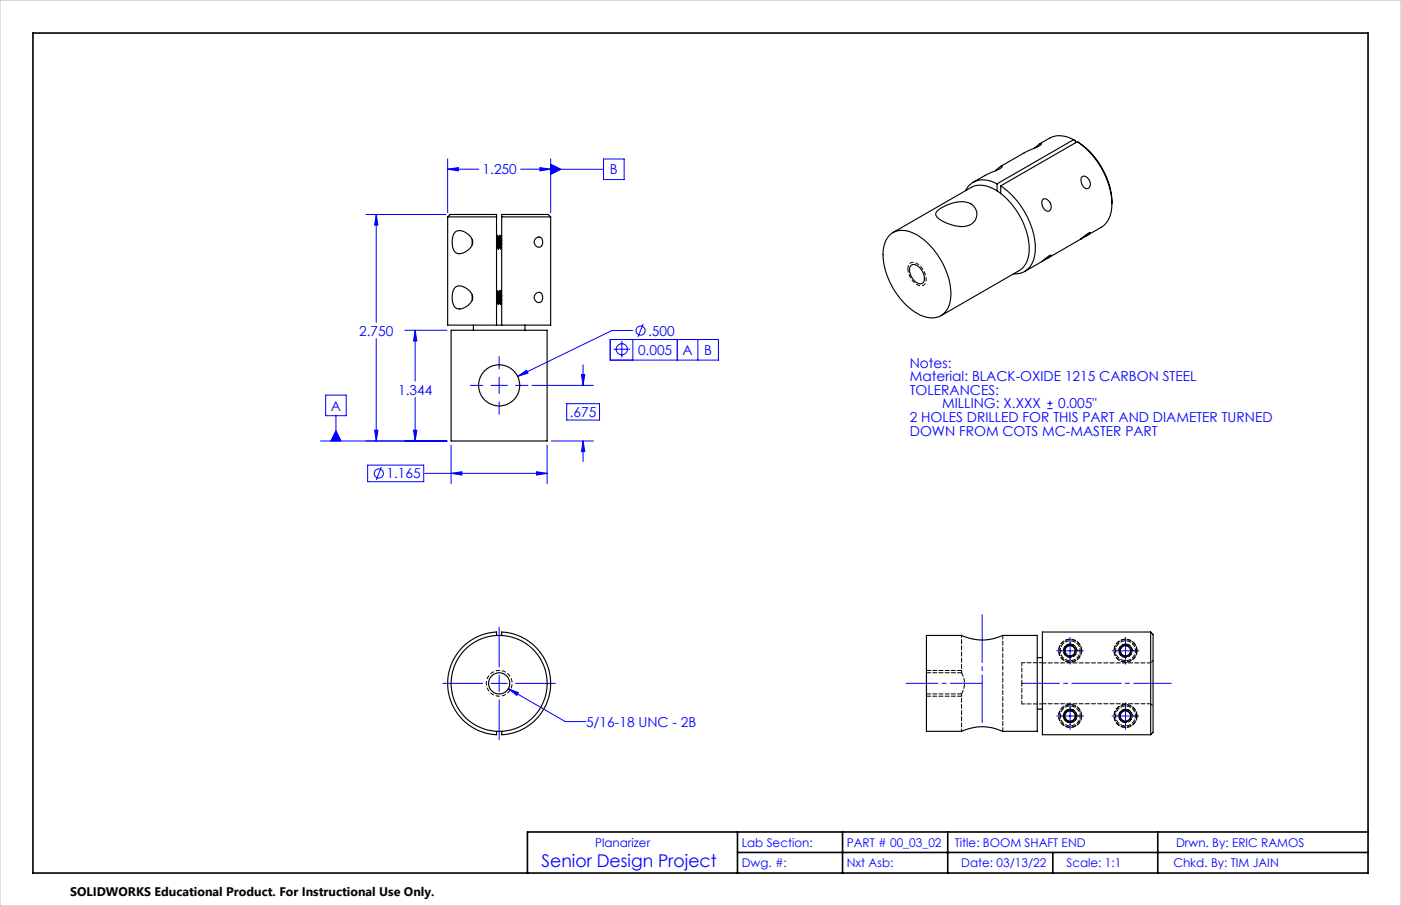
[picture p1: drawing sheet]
<svg xmlns="http://www.w3.org/2000/svg" width="432mm" height="279mm" viewBox="0 0 432 279" stroke-linecap="round" stroke-linejoin="round" font-family="sans-serif">
<g fill="none" stroke="#00f" stroke-width=".31">
<path d="M138 52.2l3.3-.5v1zM138 49v16.6M138 52.2h9.6M160.4 52.2h9.3M166.4 51.7l3.3 .5-3.3 .5zM169.7 50.6l3.2 1.6-3.2 1.6zM169.7 52.2h16.3M169.7 49v16.6M186 49h6.4v6.4h-6.4zM112.8 66.1h24.6M116 66.1l.5 3.3h-1zM116 66.1v33.3"/>
<path d="M198.2 99.9l-1.6 4.1M116 104.5v31.5M124.8 101.8h13M128 101.8l.5 3.4h-1zM128 101.8v15.7M145 118.9h3.8M151.3 118.9h5.1M153.8 110v3.8M153.8 116.3v5.1M158.9 118.9h3.8M159.6 116.1l2.7-1.9 .4 .9zM164 118.9h18.9"/>
<path d="M179.2 115.5h1l-.5 3.4zM179.7 112.5v6.4M188.1 104.7h33.3v6.4h-33.3zM189.1 107.7h5.1M191.7 105.1v5.2M195 101.9h-6.4l-29 14.2M195.1 104.7v6.4M208.7 104.7v6.4M215.1 104.7v6.4M98.8 136h39M100.4 121.8h6.3v6.4h-6.3zM103.5 132.8l1.6 3.2h-3.1z"/>
<path d="M103.5 128.2v7.8M115.5 132.7h1l-.5 3.3zM127.5 132.7h1l-.5 3.3zM128 122.6v13.4M139 137.3v11.9M153.8 123.9v3.8M168.6 137.3v11.9M169.9 136h13M174.7 124.5h10.1v5h-10.1zM179.7 136l.5 3.3h-1zM179.7 136v6.3M322.8 126h1.6"/>
<path d="M322.8 124.4h1.6M323.6 123.6v1.6M113.3 143.4h17.3v5.2h-17.3zM117.5 144l-1.5 4M130.9 146h37.7M139 146l3.3-.5v1zM165.3 145.5l3.3 .5-3.3 .5zM153.8 193.4v12.3M329.8 196.6v8.2M346.9 196.6v8.2M136.5 210.7h12.3M151.3 210.7h5.1"/>
<path d="M153.8 208.2v5.1M153.8 215.8v12.3M156.7 212.4l3.1 1.2-.5 .9zM156.7 212.4l17.5 10.1h6.4M158.9 210.7h12.3M325.7 200.7h8.2M329.8 216.7v8.2M342.8 200.7h8.2M346.9 216.7v8.2M325.7 220.8h8.2M342.8 220.8h8.2"/>
<circle cx="191.6" cy="107.7" r="1.71"/>
<circle cx="197.4" cy="102" r="1.4"/>
<circle cx="116.8" cy="146" r="1.41"/>
</g>
<path d="M149.9 210.7a4 4 0 0 1 5.9-3.5 4 4 0 0 1 .2 6.9 4 4 0 0 1-6.1-3.1v-.3" fill="none" stroke="#000" stroke-width=".31" stroke-dasharray="1.3 .6" stroke-dashoffset=".6" stroke-linecap="butt"/>
<path d="M279.8 82.9a1.79 1.79 0 0 1 1.1-1.9 1.79 1.79 0 0 1 2.1 .5 5.1 5.1 0 0 1 2 6.1 2.39 2.39 0 0 1-3.5-.8 6.2 6.2 0 0 1-1.7-3.9" fill="none" stroke="#000" stroke-width=".31" stroke-dasharray="1.3 .6" stroke-dashoffset=".2" stroke-linecap="butt"/>
<path d="M279.2 210.7h23.5" fill="none" stroke="#00f" stroke-width=".31" stroke-dasharray="15.2 1.3 1.3 1.3" stroke-dashoffset="5.4"/>
<path d="M361 210.7h-46.1" fill="none" stroke="#00f" stroke-width=".31" stroke-dasharray="15.2 1.3 1.3 1.3" stroke-dashoffset="3.6"/>
<path d="M302.7 222.8v-33.2" fill="none" stroke="#00f" stroke-width=".31" stroke-dasharray="15.2 1.3 1.3 1.3" stroke-dashoffset=".5"/>
<path d="M10.2 10.2h411.4v259h-411.4zM227.3 256.6v12.6M259.7 256.6v12.6M292.1 256.6v12.6M356.8 256.6v12.6M421.6 256.6h-259v12.6M227.3 262.9h194.3M324.5 262.9v6.3" fill="none" stroke="#000" stroke-width=".5"/>
<path d="M0 0h431.8v279.4h-431.8z" fill="none" stroke="#c0c0c0" stroke-width=".31"/>
<path d="M285.6 206.8h10.8M285.6 214.7h10.8" fill="none" stroke="#000" stroke-width=".31" stroke-dasharray="1.3 .6"/>
<g fill="#00f">
<path d="M103.5 132.8l1.6 3.2h-3.1zM169.7 50.6l3.2 1.6-3.2 1.6z"/>
<path d="M156.7 212.4l2.6 2.1 .5-.9zM179.2 115.5h1l-.5 3.4zM179.7 136l.5 3.3h-1zM166.4 51.7l3.3 .5-3.3 .5zM138 52.2l3.3-.5v1zM165.3 145.5l3.3 .5-3.3 .5zM139 146l3.3-.5v1zM159.6 116.1l3.1-1-.4-.9zM115.5 132.7h1l-.5 3.3zM116 66.1l.5 3.3h-1zM127.5 132.7h1l-.5 3.3zM128 101.8l.5 3.4h-1z"/>
</g>
<g fill="none" stroke="#000" stroke-width=".35">
<path d="M306.8 52.7a2.28 2.28 0 0 1 2.1-1.3l-.9 .7-4.3 1.9-3.8 2.2M307.3 56.7a6.9 6.9 0 0 0-8.6 .5l-1.1 1.6M307.3 56.7v2.2M308.4 57.3a24.5 24.5 0 0 1 10.6 20.7 6.3 6.3 0 0 1-6.6 6.5M308.4 57.3v2.4M318.9 45.7l1.4-1.2 .6-.2-.1 .4-.8 .5-4.3 1.9-7.4 4.3M330.9 43.1a7.7 7.7 0 0 0-7.4-.5l-3.1 1.8M330.9 43.1l-23.6 13.6M330.9 43.1l.5 .3v.7M332 43.7a24.5 24.5 0 0 1 10.6 20.6 7.3 7.3 0 0 1-3.2 5.8l-4.7 2.7M332 43.7a23.5 23.5 0 0 1 10.7 19.1M332 43.7l-23.6 13.6"/>
<path d="M333.4 54.5a1.87 1.87 0 0 1 2.6 1.5 1.37 1.37 0 0 1-.1 1.5 1.37 1.37 0 0 1-1.3 .6 2.84 2.84 0 0 1-1.2-3.6zM138 66.9l.7-.8h14.3v34.2M138 66.9h15M138 66.9v33.4h15M140.3 71.5a3.5 3.5 0 0 1 4.6 1.3 2.69 2.69 0 0 1-.7 4.4 2.95 2.95 0 0 1-3.9 .6 5.6 5.6 0 0 1 0-6.3zM145.5 73.9v1.6M153 75.5l.2 .7M153 74.3l.2 1.9M153.2 72.6l.4 4.2M153.2 72.6h.1M153.2 76.2l-.2 .3M153.2 72.6l-.2 .2"/>
<path d="M153.2 76.2h.1M153.2 76.2l.4 .5M153.3 72.6l.3 .5M153.3 72.6l.4 4.1M153.6 76.8h.1M153.6 73.1h.1M153.6 73.1l.4 3.1M153.7 73.1l.4 3.1M154 72.6l-.3 .5M154 72.6l.3 4.1-.2-.5M154 72.6l.1 .1 .4 4M154 76.2h.1"/>
<path d="M154 76.2l-.3 .5M154.1 72.6l.3 .5M154.4 73.1l.2 2.4M154.4 73.1l.2 1.2M154.4 76.8h.1M154.6 72.8l-.2 .3M154.6 66.9h15.1M154.6 76.5l-.1 .2M164.9 73.8a1.29 1.29 0 0 1 1.7-.6 1.29 1.29 0 0 1 .7 1.7 1.33 1.33 0 0 1-1.6 1.3 1.33 1.33 0 0 1-1.1-1.7zM169.7 66.9l-.8-.8h-14.3v34.2M169.7 66.9v33.4h-15.1M274.5 72.2a7 7 0 0 1 8 .2 22.5 22.5 0 0 1 10.4 20 5.8 5.8 0 0 1-8.5 5.1 22.1 22.1 0 0 1-11.7-15 10.3 10.3 0 0 1 1.8-10.3z"/>
<path d="M275.2 71.7l24.2-13.9a7.7 7.7 0 0 1 7.8 1 23 23 0 0 1 10 19 6.9 6.9 0 0 1-3.1 5.6l-24.1 14M288.9 65a11.8 11.8 0 0 1 9.5-2.5 3.7 3.7 0 0 1 2.7 4 3.7 3.7 0 0 1-3.4 3.3 11.8 11.8 0 0 1-9.1-3.2 1.29 1.29 0 0 1 .3-1.6zM321.4 61.5a2.11 2.11 0 0 1 2.6 2.2 1.18 1.18 0 0 1-.8 1.4 1.18 1.18 0 0 1-1.5-.7l-.6-1.4zM333.2 73.7l-10.6 6.1M333.2 73.6l2.8-1.9a1.77 1.77 0 0 1-1.4 1.1zM140.3 88.6a3.5 3.5 0 0 1 4.6 1.3 2.69 2.69 0 0 1-.7 4.3 2.98 2.98 0 0 1-3.9 .6 5.6 5.6 0 0 1 0-6.2zM145.5 90.9v1.7M153 89.9l.2-.3 .4 4.2M153 91.4l.2 1.9M153 92.6l.2 .7M153.2 89.6l.5 4.2M153.2 93.3l-.2 .2"/>
<path d="M153.2 93.3h.1M153.2 93.3l.4 .5M153.3 89.7l.4 .5M153.6 93.8h.1M153.6 90.2l.4 3.1M153.7 90.2l.3-.6 .3 4.2-.2-.5M153.7 90.2l.4 3.1M154 89.6l.1 .2 .4 4M154 93.3h.1M154 93.3l-.3 .5M154.1 89.7l.3 .5M154.4 90.2l.2 1.2"/>
<path d="M154.4 90.2l.2 2.4M154.4 93.8h.1M154.6 89.9l-.2 .3M154.6 93.5l-.1 .3M165.1 90.6a1.26 1.26 0 0 1 1.7-.3 1.26 1.26 0 0 1 .5 1.6 1.36 1.36 0 0 1-1.8 1.3 1.36 1.36 0 0 1-.8-2zM280.8 81.8a2.53 2.53 0 0 1 3.3 1.6 3.2 3.2 0 0 1 .2 3.9 2.75 2.75 0 0 1-3.3-1.8 3.2 3.2 0 0 1-.2-3.7zM321.1 80.6l1.9-1.5 1-.4zM321.1 80.7l-5.3 3M139 101.8h29.6v34.2h-29.6zM145.9 100.3v1.5M153 100.3h1.6M161.8 100.3v1.5"/>
<path d="M153 196v-1.1a15.9 15.9 0 0 0-15 15.8 15.9 15.9 0 0 0 15 15.9v-1.1M154.6 196v-1.1a15.9 15.9 0 0 1 15.1 15.8 15.9 15.9 0 0 1-15.1 15.9v-1.1M285.5 196h10.9a15 15 0 0 0 12.6 0h10.7v29.5h-10.7a14.8 14.8 0 0 0-12.6 0h-10.9zM354.6 194.9l.8 .8v30.1l-.8 .8M354.6 194.9v31.7M354.6 194.9h-33.3v31.7h33.3M319.7 202.8h1.6M319.7 218.7h1.6"/>
<circle cx="153.8" cy="118.9" r="6.4"/>
<circle cx="153.8" cy="210.8" r="14.8"/>
<circle cx="153.8" cy="210.7" r="3.3"/>
<circle cx="329.8" cy="200.7" r="1.58"/>
<circle cx="346.9" cy="200.7" r="1.59"/>
<circle cx="329.8" cy="220.8" r="1.59"/>
<circle cx="346.9" cy="220.8" r="1.59"/>
</g>
<path d="M314.9 210.7v6.4M314.9 204.4v6.3M314.9 217.1h6.4M321.3 204.4h-6.4M333.3 200.7a3.4 3.4 0 0 1-5.1 3 3.4 3.4 0 0 1-.3-5.8 3.4 3.4 0 0 1 5.3 2.3l.1 .5M350.3 200.7a3.4 3.4 0 0 1-5 3 3.4 3.4 0 0 1-.4-5.8 3.4 3.4 0 0 1 5.4 2.3v.5M333.3 220.8a3.4 3.4 0 0 1-5.1 3 3.4 3.4 0 0 1-.3-5.8 3.4 3.4 0 0 1 5.3 2.3l.1 .5M350.3 220.8a3.4 3.4 0 0 1-5 3 3.4 3.4 0 0 1-.4-5.8 3.4 3.4 0 0 1 5.4 2.3v.5" fill="none" stroke="#000" stroke-width=".31" stroke-dasharray="1.3 .6" stroke-dashoffset=".3"/>
<path d="M296.4 214a6.4 6.4 0 0 0 0-6.5M321.3 204.4h33.4M331.4 200.7a1.57 1.57 0 0 1-2 1.5 1.57 1.57 0 0 1-.9-2.3 1.57 1.57 0 0 1 2.4-.3M348.5 200.7a1.57 1.57 0 0 1-2 1.5 1.57 1.57 0 0 1-1-2.3 1.57 1.57 0 0 1 2.5-.3M354.7 217h-33.4M309.1 225.5v-29.6" fill="none" stroke="#000" stroke-width=".31" stroke-dasharray="1.3 .6" stroke-dashoffset=".1"/>
<g fill="none" stroke="#000" stroke-width=".31" stroke-dasharray="1.3 .6" stroke-dashoffset=".5">
<path d="M329.8 198.6l.8 .5M330.1 199l.8 .6M346.9 198.6l.8 .5M347.2 199l.8 .6M329.8 218.7l.8 .5M330.1 219.1l.8 .6M331.4 200.7l-.2 .9M331.6 201.7l-.8 .5M346.9 218.7l.8 .5M347.2 219.1l.8 .6M348.5 200.7l-.2 .9M348.7 201.7l-.8 .5"/>
<path d="M354.7 217l.7 .8M355.4 203.7l-.7 .7M331.4 220.8l-.2 1M331.6 221.8l-.8 .5M348.5 220.8l-.2 1M348.7 221.8l-.8 .5"/>
</g>
<g fill="none" stroke="#000" stroke-width=".31" stroke-dasharray="1.3 .6">
<path d="M331.1 199a1.89 1.89 0 0 0-3.1 1.3 1.89 1.89 0 0 0 2.8 1.8l.4-.5M331.3 199.5l.3 .1M348.2 199a1.89 1.89 0 0 0-3.2 1.3 1.89 1.89 0 0 0 2.9 1.8l.4-.5M348.4 199.5l.3 .1M285.6 214h10.8M296.4 207.5h-10.8M328.5 202l-.5-.3M330.2 202.5l-.4 .2M331.1 219.1a1.89 1.89 0 0 0-3.1 1.3 1.89 1.89 0 0 0 2.8 1.8l.4-.4M331.3 219.6l.3 .2M331.4 200.6v.1M331.9 200.7v-.3"/>
<path d="M345.6 202l-.5-.3M347.3 202.5l-.4 .2M348.2 219.1a1.89 1.89 0 0 0-3.2 1.3 1.89 1.89 0 0 0 2.9 1.8l.4-.4M348.4 219.6l.3 .2M348.4 200.6l.1 .1M349 200.7v-.3M328.5 222.1l-.5-.3M330.2 222.6l-.4 .2M331.9 220.8v-.3M345.6 222.1l-.5-.3M347.3 222.6l-.4 .2"/>
</g>
<path d="M331.1 219.1a2.08 2.08 0 0 0-3.2 .8 2.08 2.08 0 0 0 1.5 2.9 2.08 2.08 0 0 0 2.5-2" fill="none" stroke="#000" stroke-width=".31" stroke-dasharray="1.3 .6" stroke-dashoffset="-.2"/>
<path d="M330.1 199a1.7 1.7 0 0 0-1.8 2.3 1.7 1.7 0 0 0 2.9 .3M347.2 199a1.7 1.7 0 0 0-1.9 2.3 1.7 1.7 0 0 0 3 .3M330.1 219.1a1.7 1.7 0 0 0-1.8 2.3 1.7 1.7 0 0 0 2.9 .4M333.4 200.7a3.6 3.6 0 0 1-5.2 3.1 3.6 3.6 0 0 1-.4-6.1 3.6 3.6 0 0 1 5.6 2.5v.5M347.2 219.1a1.7 1.7 0 0 0-1.9 2.3 1.7 1.7 0 0 0 3 .4M350.5 200.7a3.6 3.6 0 0 1-5.3 3.1 3.6 3.6 0 0 1-.4-6.1 3.6 3.6 0 0 1 5.6 2.5l.1 .5M333.4 220.8a3.6 3.6 0 0 1-5.2 3.2 3.6 3.6 0 0 1-.4-6.1 3.6 3.6 0 0 1 5.6 2.4v.5M350.5 220.8a3.6 3.6 0 0 1-5.3 3.2 3.6 3.6 0 0 1-.4-6.1 3.6 3.6 0 0 1 5.6 2.4l.1 .5" fill="none" stroke="#000" stroke-width=".31" stroke-dasharray="1.3 .6" stroke-dashoffset="-.1"/>
<path d="M330.1 199a1.88 1.88 0 0 1 1.8 1.4M347.2 199a1.88 1.88 0 0 1 1.8 1.4M329.8 202.7l-.6-.4M330.1 219.1a1.88 1.88 0 0 1 1.8 1.4M346.9 202.7l-.7-.4M347.2 219.1a1.88 1.88 0 0 1 1.8 1.4M329.8 222.8l-.6-.3M346.9 222.8l-.7-.3" fill="none" stroke="#000" stroke-width=".31" stroke-dasharray="1.3 .6" stroke-dashoffset=".4"/>
<g fill="none" stroke="#000" stroke-width=".31" stroke-dasharray="1.3 .6" stroke-dashoffset=".6">
<path d="M296.4 195.9v11.6M328 199.6l1.8-1M330.9 199.6l.5 1.1M331.6 199.6v2.1M345.1 199.6l1.8-1M348 199.6l.5 1.1M348.7 199.6v2.1M296.4 214v11.5M326.8 200.7a3.1 3.1 0 0 1 4.4-2.7 3.1 3.1 0 0 1 .4 5.2 3.1 3.1 0 0 1-4.8-2.1v-.4M328 219.8l1.8-1.1M328 201.7v-2.1M328.4 202.1a1.85 1.85 0 0 0 3-.9"/>
<path d="M330.9 219.7l.5 1.1M331.6 219.8v2M331.9 200.4a2.08 2.08 0 0 1-2.4 2.4 2.08 2.08 0 0 1-1.6-3 2.08 2.08 0 0 1 3.3-.7M343.8 200.7a3.1 3.1 0 0 1 4.5-2.7 3.1 3.1 0 0 1 .4 5.2 3.1 3.1 0 0 1-4.8-2.1l-.1-.4M345.1 201.7v-2.1M345.1 219.8l1.8-1.1M345.4 202.1a1.85 1.85 0 0 0 3-.9M348 219.7l.5 1.1M348.7 219.8v2M349 200.4a2.08 2.08 0 0 1-2.4 2.4 2.08 2.08 0 0 1-1.6-3 2.08 2.08 0 0 1 3.2-.7M326.8 220.8a3.1 3.1 0 0 1 4.4-2.7 3.1 3.1 0 0 1 .4 5.2 3.1 3.1 0 0 1-4.8-2.1v-.4M328 221.8v-2"/>
<path d="M328.4 222.3a1.85 1.85 0 0 0 3-1M331.9 220.5a2.08 2.08 0 0 1-2.4 2.4 2.08 2.08 0 0 1-1.6-2.9 2.08 2.08 0 0 1 3.3-.8M343.8 220.8a3.1 3.1 0 0 1 4.5-2.7 3.1 3.1 0 0 1 .4 5.2 3.1 3.1 0 0 1-4.8-2.1l-.1-.4M345.1 221.8v-2M345.4 222.3a1.85 1.85 0 0 0 3-1M349 220.5a2.08 2.08 0 0 1-2.4 2.4 2.08 2.08 0 0 1-1.6-2.9 2.08 2.08 0 0 1 3.2-.8"/>
</g>
<path d="M330.5 199.2a1.86 1.86 0 0 0-2.8 1.5M347.6 199.2a1.86 1.86 0 0 0-2.8 1.5M330.5 219.3a1.86 1.86 0 0 0-2.8 1.5M347.6 219.3a1.86 1.86 0 0 0-2.8 1.5" fill="none" stroke="#000" stroke-width=".31" stroke-dasharray="1.3 .6" stroke-dashoffset=".7"/>
<path d="M331.1 199l.5 .6 .3 .8M348.2 199l.5 .6 .3 .8M331.1 219.1l.5 .6 .3 .8M348.2 219.1l.5 .6 .3 .8" fill="none" stroke="#000" stroke-width=".31" stroke-dasharray="1.3 .6" stroke-dashoffset=".8"/>
<text font-size="5.4" fill="#00f" x="166.9" y="267.5">Senior Design Project</text>
<g font-size="4.2" fill="#00f">
<text x="148.7" y="53.8">1.250</text>
<text x="188" y="53.8">B</text>
<text x="110.7" y="103.5">2.750</text>
<text x="199.8" y="103.5">.500</text>
<text x="196.6" y="109.5">0.005</text>
<text x="210.4" y="109.5">A</text>
<text x="217.1" y="109.5">B</text>
<text x="280.4" y="113.4">Notes:</text>
<text x="280.4" y="117.6">Material: BLACK-OXIDE 1215 CARBON STEEL</text>
<text x="122.7" y="121.7">1.344</text>
<text x="280.4" y="121.8">TOLERANCES:</text>
<text x="290.4" y="126">MILLING: X.XXX</text>
<text x="326.1" y="126">0.005&quot;</text>
<text x="102" y="126.6">A</text>
<text x="175.6" y="128.6">.675</text>
<text x="280.4" y="130.1">2 HOLES DRILLED FOR THIS PART AND DIAMETER TURNED</text>
<text x="280.4" y="134.3">DOWN FROM COTS MC-MASTER PART</text>
<text x="119.1" y="147.6">1.165</text>
<text x="180.6" y="224.1">5/16-18 UNC - 2B</text>
</g>
<text font-size="3.8" x="21.6" y="276.3">SOLIDWORKS Educational Product. For Instructional Use Only.</text>
<g font-size="3.7" fill="#00f">
<text x="183.4" y="261.3">Planarizer</text>
<text x="228.6" y="261.1">Lab Section:</text>
<text x="261" y="261.1">PART # 00_03_02</text>
<text x="294.3" y="261.1">Title: BOOM SHAFT END</text>
<text x="362.5" y="261.1">Drwn. By: ERIC RAMOS</text>
<text x="228.6" y="267.5">Dwg. #:</text>
<text x="261" y="267.5">Nxt Asb:</text>
<text x="296.2" y="267.5">Date: 03/13/22</text>
<text x="328.7" y="267.5">Scale: 1:1</text>
<text x="361.6" y="267.5">Chkd. By: TIM JAIN</text>
</g>
</svg>
